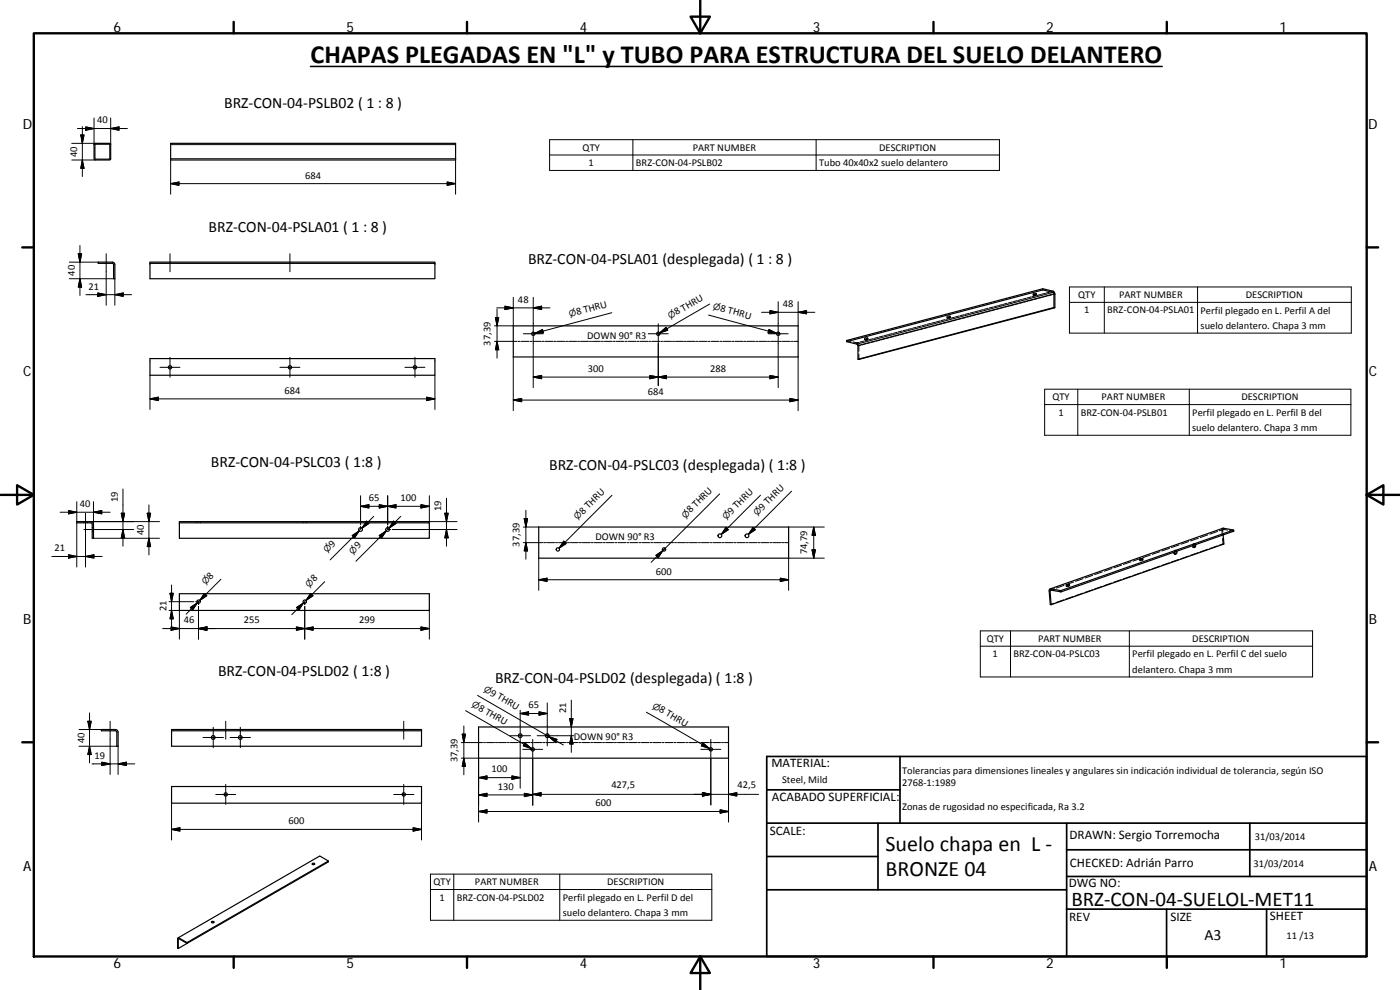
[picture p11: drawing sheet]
<svg xmlns="http://www.w3.org/2000/svg" width="420mm" height="297mm" viewBox="0 0 420 297" stroke-linecap="round" stroke-linejoin="round" font-family="sans-serif">
<g fill="none" stroke="#000" stroke-width=".36">
<path d="M28.4 43.1h4.7v4.8l-4.6 .1-.3-.4zM28.5 43.3h4.5l-.1 4.4h-4.4zM51.2 43h85.5v5h-85.5zM29.5 78.7h4.2l.5 .2 .3 .5v4.2h-.4l-.1-4.5-4.5-.1zM45 79v4.6h85.5v-4.6M45 79h85.5M45 79v-.3h85.5v.3M154 97.8h85.5v9.3h-85.5zM284.2 95.3h1zM310.1 88.5h1l-.7 .1zM313 87l3.2 .8 .1 4.5M313 87v-.4l-58.9 15.6v.3"/>
<path d="M313 87l-58.9 15.5M313 86.6l3 .8 .4 .3 .2 4.7-58.8 15.4h-.3l-.1-4.4-3.3-.9M316.6 92.4l-.3-.1-58.8 15.5M45 107.6h85.5v5h-85.5zM259.5 101.8h1l-.7 .2zM23 156.5h4.3l.5 .2 .3 .5v4.3h-.4l-.1-4.5-4.6-.1zM53.8 156.9v-.4h75.1v.4M53.8 156.9v4.6h75.1v-4.6M53.8 156.9h75.1M161.7 158.1h75v9.4h-75zM370.2 159l-3.2-.5-51.8 18.2M53.8 178.1h75.1v5.1h-75.1z"/>
<path d="M315.1 176.7l3.3 .5v.4l-3.2-.5 .3 4.3h-.3l-.3-4.1zM318.4 177.2l51.8-18.2 .1 .4-51.9 18.2M320 175.5l1-.1-.5 .2zM342.1 167.7l.9 .1-.8 .1zM353 165.4l-.4 .8M353.2 165.4a.46 .46 0 0 1 0 .7 .46 .46 0 0 1-.7-.2v-.3M358.6 163.5l-.4 .8M358.8 163.4a.47 .47 0 0 1 0 .7 .47 .47 0 0 1-.7-.1v-.4M367.1 160.5l.2 2.7-51.8 18.2M30.4 218.9h4.3l.5 .2 .2 .5v4.3h-.3l-.1-4.5-4.6-.1zM51.5 219.3v-.4h75v.4M51.5 219.3v4.6h75v-4.6"/>
<path d="M51.5 219.3h75M143.6 218.1h75v9.4h-75zM51.5 236h75v5h-75zM93.7 259.2v-.1a.36 .36 0 0 1 .5-.1 .36 .36 0 0 1 .2 .4h-.4zM93.7 259.4h.7M98.6 258.3l-2.7-1.4-42.5 24.5M63.5 276.5a.36 .36 0 0 1 .4-.1 .36 .36 0 0 1 .2 .4 .38 .38 0 0 1-.4 .1 .38 .38 0 0 1-.2-.4zM63.5 276.8h.7M53.4 281.5l.2-.1 2.5 1.4v.3l-2.5-1.4-.1 2.9-.2-.1zM56.1 282.8l42.5-24.5v.3l-42.5 24.5M56.1 283.1l-2.6 1.5"/>
<circle cx="51" cy="110.2" r=".5"/>
<circle cx="87" cy="110.2" r=".5"/>
<circle cx="124.5" cy="110.2" r=".49"/>
<circle cx="160" cy="100.2" r=".5"/>
<circle cx="197.6" cy="100.2" r=".5"/>
<circle cx="233.5" cy="100.2" r=".5"/>
<circle cx="108.2" cy="158.9" r=".56"/>
<circle cx="116.3" cy="158.9" r=".57"/>
<circle cx="167.4" cy="164.8" r=".5"/>
<circle cx="199.3" cy="164.8" r=".5"/>
<circle cx="216.1" cy="160.7" r=".56"/>
<circle cx="224.2" cy="160.7" r=".56"/>
<circle cx="59.6" cy="180.5" r=".5"/>
<circle cx="91.5" cy="180.5" r=".5"/>
<circle cx="64" cy="221.3" r=".56"/>
<circle cx="67.7" cy="238.4" r=".5"/>
<circle cx="72.1" cy="221.3" r=".56"/>
<circle cx="121.2" cy="238.4" r=".5"/>
<circle cx="156.1" cy="220.7" r=".56"/>
<circle cx="159.9" cy="224.8" r=".5"/>
<circle cx="164.2" cy="220.7" r=".56"/>
<circle cx="213.3" cy="224.8" r=".5"/>
</g>
<g fill="none" stroke="#000" stroke-width=".3">
<path d="M23.2 38.6h15M24.7 38v15M25.7 38.1l2.5 .5-2.5 .5zM28.2 35.4v8M33.2 35.4v8M33.2 38.6l2.5-.5v1zM21.5 43h7.1M21.5 48h7.1M24.2 40.5h1l-.5 2.5zM24.7 48l.5 2.5h-1zM51.2 43.4h85.5M51.2 55.1l2.5-.5v1z"/>
<path d="M51.2 55.1h85.5M51.2 58.3v-10.7h85.5v10.7M134.2 54.6l2.5 .5-2.5 .5zM164.9 41.9h135v9.2h-135zM164.9 46.5h135M189.9 41.9v9.2M244.9 41.9v9.2M20.8 78.7h8.7M23.5 76.1h1l-.5 2.6zM24 73.7v14.9M31.9 76.1v15.5M51 76.1v5.4"/>
<path d="M87 76.1v5.4M20.8 83.6h13.3M24 83.6l.5 2.5h-1zM25.8 88.4h13.7M29.3 87.9l2.6 .5-2.6 .5zM34.5 83.6v8M34.5 88.4l2.5-.5v1zM148.7 95.3h1l-.5 2.5zM149 92.4h16M149.2 92.8v14.6M151.5 91.9l2.5 .5-2.5 .5zM154 89.2v8.6h-5.6"/>
<path d="M160 92.4l2.5-.5v1zM160 89.2v27.1M183.6 93.8l-23.1 6.2M197.6 97.2v18.5M198 99.9l1.9-1.7 .5 .9zM212.7 94.5l20.4 5.5M213 91.2l-15 8.7M228.5 93.7h16M230.8 98.9l2.3 1.1-2.6-.2zM231.1 93.2l2.4 .5-2.4 .5zM233.5 90.5v25.8M239.5 90.5v7.3"/>
<path d="M239.5 93.7l2.6-.5v1zM269.2 99.7l-1.1 .3M270.7 99.3l-1.2 .3M272.1 99l-1.1 .3M272.7 99.8l-1.2 .3M273.5 98.6l-1.1 .3M274.1 99.4l-1.1 .3M275 98.2l-1.1 .3M275.5 99.1l-1.1 .2M276.4 97.8l-1.1 .3M277 98.7l-1.2 .3M277.9 97.4l-1.2 .3"/>
<path d="M278.4 98.3l-1.1 .3M279.3 97l-1.2 .3M279.9 97.9l-1.2 .3M280.7 96.7l-1.1 .3M281.3 97.5l-1.2 .3M282.2 96.3l-1.2 .3M282.7 97.2l-1.1 .3M283.6 95.9l-1.1 .3M284.2 96.8l-1.2 .3M284.2 94.9v.2M284.2 95.2v.1M284.4 94.8a.41 .41 0 0 1 .5-.1 .41 .41 0 0 1 .3 .3l-.5 .1"/>
<path d="M285 95.5l-1.1 .3M285.2 94.9v.2M285.2 95.2v.1M285.6 96.4l-1.2 .3M286.5 95.2l-1.2 .3M287 96l-1.1 .3M287.9 94.8l-1.1 .3M288.5 95.6l-1.2 .3M289.4 94.4l-1.2 .3M289.9 95.3l-1.2 .3M290.8 94l-1.2 .3M291.3 94.9l-1.1 .3"/>
<path d="M292.2 93.6l-1.1 .4M292.8 94.5l-1.2 .3M293.7 93.3l-1.2 .3M294.2 94.1l-1.2 .3M295.1 92.9l-1.1 .3M295.6 93.7l-1.1 .3M296.5 92.5l-1.1 .3M297.1 93.4l-1.2 .3M298 92.1l-1.2 .3M298.5 93l-1.1 .3M299.4 91.8l-1.2 .3M299.9 92.6l-1.1 .3"/>
<path d="M300.8 91.4l-1.1 .3M301.4 92.2l-1.2 .3M302.2 91l-1.1 .3M302.8 91.9l-1.1 .2M303.7 90.6l-1.1 .3M304.2 91.5l-1.1 .3M305.1 90.2l-1.1 .4M305.7 91.1l-1.2 .3M306.6 89.9l-1.2 .3M307.1 90.7l-1.1 .3M308 89.5l-1.1 .3M308.6 90.3l-1.2 .4"/>
<path d="M309.4 89.1l-1.1 .3M310 90l-1.2 .3M310.1 88.1v.2M310.1 88.4v.1M310.2 88.1v-.1a.41 .41 0 0 1 .5-.1 .41 .41 0 0 1 .3 .3l-.4 .1M310.9 88.8l-1.2 .2M311.1 88.1v.2M311.1 88.4v.1M311.4 89.6l-1.2 .3M312.3 88.4l-1.1 .3M312.9 89.2l-1.2 .3M313.7 88l-1.1 .3"/>
<path d="M314.3 88.8l-1.2 .3M315.2 87.6l-1.2 .3M315.5 87.5l.5-.1v.3l-58.8 15.4M315.7 88.5l-1.1 .3M316 88.4l.6-.2h-.3l-58.7 15.5M321 86.1h84.5v13.8h-84.5zM321 90.7h84.5M331.4 86.1v13.8M359.4 86.1v13.8M45 119.7l2.5-.5v1zM45 119.7h85.5M45 112.6v10.3"/>
<path d="M48 110.2h6M51 107.2v6M84 110.2h6M87 107.2v6M121.5 110.2h6M124.5 107.2v6M128 119.2l2.5 .5-2.5 .5zM130.5 112.6v10.3M148.4 102.4h6.8M149.2 102.4l.5 2.5h-1zM154 107.1v16.1M155.5 102.4h.6"/>
<path d="M156.4 102.4h2.4M157 100.1h6.1M159.1 102.4h.6M160 102.4h2.4M160 113.1l2.5-.5v1zM160 113.1h73.5M160.5 100l2.3-1.1 .3 .9zM162.7 102.4h.6M163.5 102.4h2.4M166.2 102.4h.6M167.1 102.4h2.4M169.8 102.4h.6"/>
<path d="M170.7 102.4h2.3M173.3 102.4h.6M174.2 102.4h2.4M176.9 102.4h.6M177.8 102.4h2.4M180.5 102.4h.6M181.4 102.4h2.3M184 102.4h.6M184.9 102.4h2.4M187.6 102.4h.6M188.5 102.4h2.4M191.1 102.4h.7"/>
<path d="M192 102.4h2.4M194.6 100.1h5.9M194.7 102.4h.6M195 112.6l2.6 .5-2.6 .5zM195.6 102.4h2.4M197.6 113.1l2.4-.5v1zM198.3 102.4h.6M199.2 102.4h2.3M201.8 102.4h.6M202.7 102.4h2.4M205.4 102.4h.6M206.3 102.4h2.4"/>
<path d="M209 102.4h.6M209.9 102.4h2.3M212.5 102.4h.6M213.4 102.4h2.4M216.1 102.4h.6M217 102.4h2.4M219.7 102.4h.6M220.5 102.4h2.4M223.2 102.4h.6M224.1 102.4h2.4M226.8 102.4h.6M227.7 102.4h2.3"/>
<path d="M230.3 102.4h.6M230.6 100.1h5.9M231.1 112.6l2.4 .5-2.4 .5zM231.2 102.4h2.4M233.9 102.4h.6M234.8 102.4h2.4M237.1 119.5l2.4 .5-2.4 .5zM237.5 102.4h.6M238.4 102.4h1.1M239.5 107.1v16.1M254.1 102.2l1.3 .2M256 102.6l1.2 .3"/>
<path d="M257.2 102.9l.3 .2M257.2 102.9v.1M257.7 103.7h.1M257.7 103.4l.1 .3M257.8 103.7v1.7M257.8 106.2v1.6M257.8 102.7l-.6 .2M258.3 103.6l-.5 .1M259.2 102.4l-1.1 .3M259.5 101.5v.1M259.5 101.7v.1M259.6 101.4l.9 .1-.5 .1"/>
<path d="M259.8 103.2l-1.2 .3M260.5 101.5v.1M260.5 101.7v.1M260.7 102l-1.2 .3M261.2 102.8l-1.2 .3M262.1 101.6l-1.2 .3M262.6 102.5l-1.1 .2M263.5 101.2l-1.1 .3M264 102.1l-1.1 .3M264.9 100.8l-1.1 .3M265.5 101.7l-1.1 .3M266.4 100.5l-1.2 .3"/>
<path d="M266.9 101.3l-1.1 .3M267.8 100.1l-1.1 .3M268.4 100.9l-1.2 .3M269.8 100.6l-1.1 .3M271.2 100.2l-1.1 .3M313.5 116.8h91.9v13.8h-91.9zM323.5 116.8v13.8M356.9 116.8v13.8M154 120l2.6-.5v1zM154 120h85.5M313.5 121.4h91.9M18 153.7h15.1"/>
<path d="M20.6 153.2l2.4 .5-2.4 .5zM23 150.5v6M23 156.9v13.2M25.2 158.9h14.9M25.2 156.5v.1M25.2 156.8v.1M25.7 154v16.1M26.2 156.5v.1M26.2 156.8v.1M27.3 156.5h20.6M27.7 158.3h.1M27.7 159.4h.1"/>
<path d="M27.9 158.3h.2M27.9 159.4h.2M28.1 153.7l2.4-.5v1zM28.1 150.5v6.7M36.4 154h1l-.5 2.5zM36.9 158.9l.5 2.5h-1zM36.9 146.7v17.2M44.2 154h1l-.5 2.5zM44.7 151.5v15M59.1 156.5v.1M59.1 156.8v.1M60.1 156.5v.1"/>
<path d="M60.1 156.8v.1M91 156.5v.1M91 156.8v.1M92 156.5v.1M92 156.8v.1M108.2 148.7v8.8M108.2 157.9v1M108.2 151.9l2.5-.5v1zM108.2 151.9h20.7M110 156.4l.7 .7-2.1 1.4zM112.2 154.9l-3.6 3.6M113.8 151.4l2.5 .5-2.5 .5z"/>
<path d="M116.3 148.7v8.8M116.3 157.9v1h1M116.3 151.9l2.5-.5v1zM117.7 158.9h19.5M118.1 156.4l.8 .7-2.2 1.4zM120.3 154.9l-3.6 3.6M126.3 151.4l2.6 .5-2.6 .5zM128.9 148.7v8.5M128.9 156.5h8.3M133.5 154h1l-.5 2.5zM134 149.5v14.4M134 158.9l.5 2.5h-1z"/>
<path d="M157.1 158.1h4.6M157.3 155.6h1l-.5 2.5zM157.8 153.1v14.7M183.7 148.6l-15.9 15.9M216 148.2l-17 17M217.9 158.2l.7 .7-2.1 1.4zM226 158.2l.7 .7-2.1 1.4zM228.2 148.6l-11.7 11.7M236.7 158.1h10.7M237.5 147.4l-12.9 12.9M244.2 158.1v9.4M244.2 158.1l.5 2.5h-1z"/>
<path d="M365.4 159.4l-2.3 .9M366.7 158.9l.1 1.8M367 158.5l-.2 .1M367 159v.6M367.1 158.9l1.3 .1M367.1 158.8l-1.1 .5M369 159.2l1.3 .2M15.5 167h15.2M20.6 166.5l2.4 .5-2.4 .4zM25.7 167l2.5-.5v.9zM28.1 161.5h19.8M44.7 161.5l.5 2.5h-1z"/>
<path d="M51 178h1l-.5 2.5zM51.5 175.5v12.7M61.4 178.1l.7 .7-2.2 1.4zM66.3 173.8l-6.4 6.4 1.8-1.8M93.2 178.1l.7 .7-2.1 1.4zM97.4 174.5l-5.6 5.7 1.8-1.8M105.7 160.7l2.1-1.4-1.4 2.1zM106 161l1.8-1.7-8.7 8.7M113.8 160.7l2.1-1.4-1.4 2.1zM114.2 161l1.7-1.7-9.1 9.1M157.8 162.8l.5 2.5h-1zM161.7 167.5v9.6"/>
<path d="M161.7 173.9l2.5-.4v1zM161.7 173.9h75M162.9 162.8h-5.8M163.2 162.8h.6M164.1 162.8h2.3M166.7 162.8h.6M167.6 162.8h2.4M169.2 162.4l.7 .7-2.1 1.4zM170.3 162.8h.6M171.2 162.8h2.4M173.9 162.8h.6M174.8 162.8h2.4"/>
<path d="M177.5 162.8h.5M178.3 162.8h2.4M181 162.8h.6M181.9 162.8h2.4M184.6 162.8h.6M185.5 162.8h2.4M188.2 162.8h.6M189.1 162.8h2.3M191.7 162.8h.7M192.6 162.8h2.4M195.3 162.8h.6M196.2 162.8h2.4"/>
<path d="M196.8 166.6l2.2-1.4-1.5 2.1zM198.9 162.8h.6M199.7 164.5l-4.3 4.2M199.8 162.8h2.4M202.4 162.8h.6M203.3 162.8h2.4M206 162.8h.6M206.9 162.8h2.4M209.6 162.8h.6M210.5 162.8h2.4M213.2 162.8h.6M214.1 162.8h2.4"/>
<path d="M216.7 162.8h.6M217.6 162.8h2.4M220.3 162.8h.6M221.2 162.8h2.4M223.9 162.8h.6M224.8 162.8h2.3M227.4 162.8h.7M228.3 162.8h2.4M231 162.8h.6M231.9 162.8h2.4M234.2 173.5l2.5 .4-2.5 .6zM234.6 162.8h.6"/>
<path d="M235.5 162.8h1.2M243.7 165h1l-.5 2.5zM247.4 167.5h-10.7v9.6M316.4 176.7l-1.1 .4M319.2 180l-2.3 .8M319.3 175.6l-2.3 .8M320 175.5v.2M320 175.8v.1M320.5 175.7l-.5 .2h.9M321 175.5v.1M321 175.7v.1M322.1 179l-2.3 .8"/>
<path d="M322.2 174.6l-2.3 .8M325 178l-2.3 .8M325.1 173.6l-2.3 .8M327.9 177l-2.3 .8M328 172.6l-2.3 .8M330.8 175.9l-2.3 .8M330.8 171.6l-2.3 .8M333.6 174.9l-2.3 .8M333.7 170.6l-2.3 .8M336.5 173.9l-2.3 .8M336.6 169.6l-2.3 .8M339.4 172.9l-2.3 .8"/>
<path d="M339.5 168.6l-2.3 .8M342 167.8v.1M342 168l.1 .2M342.3 171.9l-2.3 .8M342.3 167.6l-2.2 .7M342.6 168l-.5 .2h.8M343 168l.1 .1M343 167.7v.1M345.2 170.9l-2.4 .8M345.2 166.5l-2.3 .8M348 169.9l-2.3 .8M348.1 165.5l-2.3 .8"/>
<path d="M350.9 168.8l-2.3 .9M351 164.5l-2.3 .8M352.2 165.8l.2 .4h.2M352.5 165.2l.2-.1 .3 .3M352.5 166.2h.1M352.6 165.3l-.1 .3M352.6 166.3h.2M352.7 165.1h.1M352.9 165.1l.3 .3M353.8 167.9l-2.3 .8M353.9 163.5l-2.3 .8M356.7 166.8l-2.3 .9"/>
<path d="M356.7 162.5l-2.3 .8M357.8 163.8l.2 .4 .2 .1M358.1 163.2h.2l.3 .3M358.1 164.3h.1M358.2 163.3l-.1 .3M358.3 164.3h.1M358.3 163.2h.1M358.5 163.2l.3 .2M359.6 165.8l-2.4 .8M359.6 161.5l-2.3 .8M362.4 164.8l-2.3 .8M362.5 160.5l-2.3 .8"/>
<path d="M365.3 163.8l-2.3 .8M366.9 161.6l.2 1.6-1.2 .4M367.1 160v.5M367.1 163.2h.1M367.2 163.2h.1M48.8 188.6h80.1M50.7 180.5h7.5M50.7 183.2h3.1v8.6M51.3 188.1l2.5 .5-2.5 .5zM51.5 183.2l.5 2.5h-1zM57.1 182.3l2.1-1.4-1.4 2.1zM58.7 180.5h.9v.9"/>
<path d="M59.2 180.9l-3.3 3.4M59.6 188.6l2.5-.5v1zM59.6 181.9v9.9M89 188.1l2.4 .5-2.4 .5zM89 182.3l2.1-1.4-1.4 2.1zM91.1 180.9l-3.5 3.5M91.4 181.9v9.9M91.4 188.6l2.6-.5v1zM91.4 180.5v.9M126.3 188.1l2.6 .5-2.6 .5zM128.9 183.2v8.6M294.2 189.3h99.7v13.8h-99.7z"/>
<path d="M294.2 193.9h99.7M303.3 189.3v13.8M316.3 181l-1.1 .4M338.9 189.3v13.8M23.7 218.9h6.7M26.4 216.4h1l-.5 2.5zM26.9 213.9v15M33.1 216.4v16M64 218.2v6.1M67.7 216.4v5.4M72.1 218.2v6.1M121.2 216.4v5.4"/>
<path d="M139.2 217.8v14.7M139.7 213.2l19.8 11.4M143.3 208.7l21.4 12.3M156.1 213.1v23.4M156.1 214.1l2.5-.5v1zM156.1 214.1h8.1M161.8 213.6l2.4 .5-2.4 .5zM164.2 210.9v12.9M171 215.6h1l-.5 2.5zM171.5 210.1v15.6M194 213.7l18.9 10.9M23.7 223.9h11.4"/>
<path d="M26.9 223.9l.5 2.5h-1zM27.6 229.2h12.8M30.6 228.7l2.5 .5-2.5 .5zM35.4 223.9v8.5M35.4 229.2l2.5-.5v1zM60.9 221.3h6.2M64.8 238.4h5.9M67.7 235.4v6M69.1 221.3h6.1M118.2 238.4h6M121.2 235.4v6M138.4 222.8h6.4"/>
<path d="M138.4 227.5h5.2v19.2M138.7 220.3h1l-.5 2.5zM139.2 227.5l.5 2.5h-1zM143.6 238.5l2.5-.5v1zM143.6 233.3l2.5-.5v1zM143.6 238.5h16.3M143.6 233.3h12.5M145.1 222.8h.6M146 222.8h2.4M148.7 222.8h.6M149.6 222.8h2.4M152.3 222.8h.6"/>
<path d="M153.1 220.7h6.1M153.2 222.8h2.3M153.6 232.8l2.5 .5-2.5 .5zM155.8 222.8h.6M156.7 222.8h2.4M156.9 224.8h6M157.4 238l2.5 .5-2.5 .5zM157.5 222.9l2 1.7-2.5-.8zM159.4 222.8h.6M159.9 238.3l2.5-.5v1zM159.9 238.3h67.8M159.9 221.8v19.9"/>
<path d="M160.3 222.8h2.4M161.2 220.7h11M163 222.8h.6M163.8 220.5l.9 .5M163.9 222.8h2.4M164.7 221l4.4 2.5M164.7 221l2.4 .8-.4 .9zM166.5 222.8h.6M167.4 222.8h2.4M170.1 222.8h.6M171 222.8h2.4M171.5 220.7l.5 2.5h-1z"/>
<path d="M173.7 222.8h.6M174.6 222.8h2.3M177.3 222.8h.6M178.1 222.8h2.4M180.8 222.8h.6M181.7 222.8h2.4M184.4 222.8h.6M185.3 222.8h2.4M188 222.8h.6M188.9 222.8h2.4M191.5 222.8h.6M192.4 222.8h2.4"/>
<path d="M195.1 222.8h.6M196 222.8h2.4M198.7 222.8h.6M199.6 222.8h2.4M202.3 222.8h.6M203.2 222.8h2.3M205.8 222.8h.6M206.7 222.8h2.4M209.4 222.8h.6M210.3 222.8h2.4M210.3 224.8h6M210.8 237.8l2.5 .5-2.5 .5z"/>
<path d="M211 222.9l1.9 1.7-2.4-.8zM213 222.8h.6M213.3 221.8v19.7M213.9 222.8h2.3M216.5 222.8h.6M217.4 222.8h1.2M218.6 227.5v19.2M218.6 238.3l2.5-.5v1zM51.5 241v11M51.5 248.9l2.5-.6v1.1zM51.5 248.9h75M124 248.3l2.5 .6-2.5 .5z"/>
<path d="M126.5 241v11M143.6 243.5l2.5-.5v1zM143.6 243.5h75M216.1 243l2.5 .5-2.5 .5zM129.2 262.3h84.4v13.8h-84.4zM129.2 266.9h84.4M136.2 262.3v13.8M168 262.3v13.8"/>
</g>
<g fill="none" stroke="#000" stroke-width=".71">
<path d="M10.1 10h400.1v277h-400.1zM70.1 6.6v3.4M140.2 6.6v3.4M207.3 5h5.8l-2.9 5zM210.2 0v10M280.2 6.6v3.4M350.2 6.6v3.4M6.7 74.2h3.4M410.2 74.2h3.4M.2 148.5h9.9M5.1 145.6l5 2.9-5 2.9zM410.2 148.5l5-2.9v5.8z"/>
<path d="M410.2 148.5h9.9M6.7 222.7h3.4M410.2 222.7h3.4M70.1 287v3.4M140.2 287v3.4M210.2 287l2.9 5h-5.8zM210.2 287v10M280.2 287v3.4M350.2 287v3.4"/>
</g>
<g fill="none" stroke="#000" stroke-width=".51">
<path d="M230.1 237h40M270.1 227v20M410.2 227h-180.1v60h180v-60M230.1 257h33.4M230.1 247h180M263.5 247v20M320.1 255h90M320.1 247v40M375.1 247v16M230.1 267h90M320.1 272.8h90M320.1 263h90"/>
<path d="M350.1 272.8v14.2M380.1 272.8v14.2"/>
</g>
<path d="M93.2 19.9h255.6" fill="none" stroke="#000" stroke-width=".46"/>
<g fill="#000" stroke="#000" stroke-width=".3">
<path d="M25.7 38.1l2.5 .5-2.5 .5zM33.2 38.6l2.5-.5v1zM24.2 40.5h1l-.5 2.5zM24.7 48l.5 2.5h-1zM51.2 55.1l2.5-.5v1zM134.2 54.6l2.5 .5-2.5 .5zM23.5 76.1h1l-.5 2.6zM24 83.6l.5 2.5h-1zM29.3 87.9l2.6 .5-2.6 .5zM34.5 88.4l2.5-.5v1zM148.7 95.3h1l-.5 2.5zM151.5 91.9l2.5 .5-2.5 .5z"/>
<path d="M160 92.4l2.5-.5v1zM160.5 100l2.3-1.1 .3 .9zM198 99.9l1.9-1.7 .5 .9zM230.8 98.9l2.3 1.1-2.6-.2zM231.1 93.2l2.4 .5-2.4 .5zM239.5 93.7l2.6-.5v1zM45 119.7l2.5-.5v1zM149.2 102.4l.5 2.5h-1zM154 120l2.6-.5v1zM160 113.1l2.5-.5v1zM195 112.6l2.6 .5-2.6 .5zM197.6 113.1l2.4-.5v1z"/>
<path d="M231.1 112.6l2.4 .5-2.4 .5zM128 119.2l2.5 .5-2.5 .5zM237.1 119.5l2.4 .5-2.4 .5zM20.6 153.2l2.4 .5-2.4 .5zM28.1 153.7l2.4-.5v1zM36.4 154h1l-.5 2.5zM44.2 154h1l-.5 2.5zM110 156.4l.7 .7-2.1 1.4zM108.2 151.9l2.5-.5v1zM113.8 151.4l2.5 .5-2.5 .5zM118.1 156.4l.8 .7-2.2 1.4zM116.3 151.9l2.5-.5v1z"/>
<path d="M126.3 151.4l2.6 .5-2.6 .5zM133.5 154h1l-.5 2.5zM157.3 155.6h1l-.5 2.5zM217.9 158.2l.7 .7-2.1 1.4zM226 158.2l.7 .7-2.1 1.4zM20.6 166.5l2.4 .5-2.4 .4zM25.7 167l2.5-.5v.9zM36.9 158.9l.5 2.5h-1zM44.7 161.5l.5 2.5h-1zM51 178h1l-.5 2.5zM61.4 178.1l.7 .7-2.2 1.4zM93.2 178.1l.7 .7-2.1 1.4z"/>
<path d="M105.7 160.7l2.1-1.4-1.4 2.1zM113.8 160.7l2.1-1.4-1.4 2.1zM134 158.9l.5 2.5h-1zM157.8 162.8l.5 2.5h-1zM161.7 173.9l2.5-.4v1zM169.2 162.4l.7 .7-2.1 1.4zM196.8 166.6l2.2-1.4-1.5 2.1zM234.2 173.5l2.5 .4-2.5 .6zM243.7 165h1l-.5 2.5zM244.2 158.1l.5 2.5h-1zM51.3 188.1l2.5 .5-2.5 .5zM51.5 183.2l.5 2.5h-1z"/>
<path d="M57.1 182.3l2.1-1.4-1.4 2.1zM59.6 188.6l2.5-.5v1zM89 188.1l2.4 .5-2.4 .5zM89 182.3l2.1-1.4-1.4 2.1zM91.4 188.6l2.6-.5v1zM126.3 188.1l2.6 .5-2.6 .5zM26.4 216.4h1l-.5 2.5zM156.1 214.1l2.5-.5v1zM161.8 213.6l2.4 .5-2.4 .5zM171 215.6h1l-.5 2.5zM26.9 223.9l.5 2.5h-1zM30.6 228.7l2.5 .5-2.5 .5z"/>
<path d="M35.4 229.2l2.5-.5v1zM138.7 220.3h1l-.5 2.5zM139.2 227.5l.5 2.5h-1zM143.6 238.5l2.5-.5v1zM143.6 233.3l2.5-.5v1zM153.6 232.8l2.5 .5-2.5 .5zM157.5 222.9l2 1.7-2.5-.8zM157.4 238l2.5 .5-2.5 .5zM159.9 238.3l2.5-.5v1zM164.7 221l2.4 .8-.4 .9zM171.5 220.7l.5 2.5h-1zM211 222.9l1.9 1.7-2.4-.8z"/>
<path d="M210.8 237.8l2.5 .5-2.5 .5zM218.6 238.3l2.5-.5v1zM51.5 248.9l2.5-.6v1.1zM124 248.3l2.5 .6-2.5 .5zM143.6 243.5l2.5-.5v1zM216.1 243l2.5 .5-2.5 .5z"/>
</g>
<text font-size="7.9" x="93.2" y="18.8">CHAPAS PLEGADAS EN &quot;L&quot; y TUBO PARA ESTRUCTURA DEL SUELO DELANTERO</text>
<g font-size="6.6">
<text x="265.8" y="255.2">Suelo chapa en L ‐</text>
<text x="265.8" y="262.8">BRONZE 04</text>
</g>
<text font-size="6.3" x="321.5" y="271.9">BRZ‐CON‐04‐SUELOL‐MET11</text>
<g font-size="4.7">
<text x="67.3" y="32.5">BRZ‐CON‐04‐PSLB02 ( 1 : 8 )</text>
<text x="62.6" y="69.5">BRZ‐CON‐04‐PSLA01 ( 1 : 8 )</text>
<text x="158.5" y="79.1">BRZ‐CON‐04‐PSLA01 (desplegada) ( 1 : 8 )</text>
<text x="63.3" y="140.1">BRZ‐CON‐04‐PSLC03 ( 1:8 )</text>
<text x="164.8" y="140.9">BRZ‐CON‐04‐PSLC03 (desplegada) ( 1:8 )</text>
<text x="65.4" y="202.9">BRZ‐CON‐04‐PSLD02 ( 1:8 )</text>
<text x="148.6" y="204.8">BRZ‐CON‐04‐PSLD02 (desplegada) ( 1:8 )</text>
<text x="361.5" y="282">A3</text>
</g>
<g font-size="4.2">
<text x="34" y="9.6">6</text>
<text x="104" y="9.6">5</text>
<text x="174" y="9.6">4</text>
<text x="244" y="9.6">3</text>
<text x="314" y="9.6">2</text>
<text x="384" y="9.6">1</text>
<text x="6.8" y="38.7">D</text>
<text x="410.6" y="38.7">D</text>
<text x="7" y="112.9">C</text>
<text x="410.8" y="112.9">C</text>
<text x="7" y="187.1">B</text>
<text x="410.8" y="187.1">B</text>
<text x="7" y="261.3">A</text>
<text x="410.8" y="261.3">A</text>
<text x="34" y="290.4">6</text>
<text x="104" y="290.4">5</text>
<text x="174" y="290.4">4</text>
<text x="244" y="290.4">3</text>
<text x="314" y="290.4">2</text>
<text x="384" y="290.4">1</text>
</g>
<g font-size="3.9">
<text x="231.5" y="230.3">MATERIAL:</text>
<text x="231.6" y="240.4">ACABADO SUPERFICIAL:</text>
<text x="231.1" y="250.6">SCALE:</text>
<text x="321" y="251.9">DRAWN: Sergio Torremocha</text>
<text x="321.1" y="260.3">CHECKED: Adrián Parro</text>
<text x="320.8" y="266.2">DWG NO:</text>
<text x="381.1" y="275.9">SHEET</text>
<text x="320.9" y="276.2">REV</text>
<text x="351.2" y="276.3">SIZE</text>
</g>
<g font-size="3.1">
<text x="29.1" y="37">40</text>
<text x="23.2" y="47.1" transform="rotate(-90 23.2 47.1)">40</text>
<text x="174.8" y="45.2">QTY</text>
<text x="207.9" y="45.2">PART NUMBER</text>
<text x="263.8" y="45.2">DESCRIPTION</text>
<text x="91.6" y="53.6">684</text>
<text x="176.6" y="49.8">1</text>
<text x="190.8" y="49.8">BRZ‐CON‐04‐PSLB02</text>
<text x="245.8" y="49.9">Tubo 40x40x2 suelo delantero</text>
<text x="22.4" y="82.7" transform="rotate(-90 22.4 82.7)">40</text>
<text x="26.6" y="86.9">21</text>
<text x="323.6" y="89.4">QTY</text>
<text x="335.8" y="89.4">PART NUMBER</text>
<text x="373.9" y="89.4">DESCRIPTION</text>
<text x="155.5" y="90.8">48</text>
<text x="173.2" y="94.5" transform="rotate(-15 173.2 94.5)">8 THRU</text>
<text x="203.1" y="94.6" transform="rotate(-30 203.1 94.6)">8 THRU</text>
<text x="216.1" y="93.4" transform="rotate(15 216.1 93.4)">8 THRU</text>
<text x="234.9" y="92.1">48</text>
<text x="325.4" y="94">1</text>
<text x="332.3" y="94">BRZ‐CON‐04‐PSLA01</text>
<text x="360.3" y="94.1">Perfil plegado en L. Perfil A del</text>
<text x="176.2" y="101.6">DOWN 90° R3</text>
<text x="360.3" y="98.7">suelo delantero. Chapa 3 mm</text>
<text x="147.2" y="103.7" transform="rotate(-90 147.2 103.7)">37,39</text>
<text x="176.4" y="111.6">300</text>
<text x="213.2" y="111.6">288</text>
<text x="85.4" y="118.1">684</text>
<text x="194.4" y="118.5">684</text>
<text x="315.9" y="120.1">QTY</text>
<text x="317.7" y="124.7">1</text>
<text x="324.3" y="124.7">BRZ‐CON‐04‐PSLB01</text>
<text x="330.6" y="120.1">PART NUMBER</text>
<text x="357.8" y="124.8">Perfil plegado en L. Perfil B del</text>
<text x="372.6" y="120.1">DESCRIPTION</text>
<text x="357.8" y="129.4">suelo delantero. Chapa 3 mm</text>
<text x="23.9" y="152.1">40</text>
<text x="35.4" y="150.6" transform="rotate(-90 35.4 150.6)">19</text>
<text x="110.7" y="150.4">65</text>
<text x="120.2" y="150.4">100</text>
<text x="132.4" y="153.4" transform="rotate(-90 132.4 153.4)">19</text>
<text x="175" y="154.5" transform="rotate(-45 175 154.5)">8 THRU</text>
<text x="207.3" y="154" transform="rotate(-45 207.3 154)">8 THRU</text>
<text x="219.5" y="154.4" transform="rotate(-45 219.5 154.4)">9 THRU</text>
<text x="228.8" y="153.2" transform="rotate(-45 228.8 153.2)">9 THRU</text>
<text x="43.1" y="160.6" transform="rotate(-90 43.1 160.6)">40</text>
<text x="178.7" y="162">DOWN 90° R3</text>
<text x="16.3" y="165.4">21</text>
<text x="99.8" y="164.4" transform="rotate(-45 99.8 164.4)">9</text>
<text x="107.5" y="164.8" transform="rotate(-45 107.5 164.8)">9</text>
<text x="155.9" y="164" transform="rotate(-90 155.9 164)">37,39</text>
<text x="242.2" y="166.4" transform="rotate(-90 242.2 166.4)">74,79</text>
<text x="196.8" y="172.4">600</text>
<text x="63.2" y="174" transform="rotate(-45 63.2 174)">8</text>
<text x="94.4" y="174.8" transform="rotate(-45 94.4 174.8)">8</text>
<text x="50" y="183.4" transform="rotate(-90 50 183.4)">21</text>
<text x="55.1" y="187">46</text>
<text x="73.1" y="187">255</text>
<text x="107.7" y="187">299</text>
<text x="296.1" y="192.6">QTY</text>
<text x="297.9" y="197.2">1</text>
<text x="304.1" y="197.2">BRZ‐CON‐04‐PSLC03</text>
<text x="311.5" y="192.6">PART NUMBER</text>
<text x="339.8" y="197.3">Perfil plegado en L. Perfil C del suelo</text>
<text x="357.8" y="192.6">DESCRIPTION</text>
<text x="339.8" y="201.9">delantero. Chapa 3 mm</text>
<text x="146.9" y="208.4" transform="rotate(30 146.9 208.4)">9 THRU</text>
<text x="143.4" y="212.9" transform="rotate(30 143.4 212.9)">8 THRU</text>
<text x="158.6" y="212.5">65</text>
<text x="170" y="214" transform="rotate(-90 170 214)">21</text>
<text x="197.6" y="213.4" transform="rotate(30 197.6 213.4)">8 THRU</text>
<text x="172.2" y="222">DOWN 90° R3</text>
<text x="25.3" y="223" transform="rotate(-90 25.3 223)">40</text>
<text x="28.4" y="227.6">19</text>
<text x="137.3" y="228.7" transform="rotate(-90 137.3 228.7)">37,39</text>
<text x="147.5" y="231.7">100</text>
<text x="270.7" y="232.2">Tolerancias para dimensiones lineales y angulares sin indicación individual de tolerancia, según ISO</text>
<text x="149.4" y="236.9">130</text>
<text x="183.5" y="236.4">427,5</text>
<text x="221.3" y="236.4">42,5</text>
<text x="234.7" y="234.9">Steel, Mild</text>
<text x="270.7" y="235.8">2768‐1:1989</text>
<text x="178.8" y="241.9">600</text>
<text x="270.7" y="243">Zonas de rugosidad no especificada, Ra 3.2</text>
<text x="86.6" y="247.3">600</text>
<text x="376.6" y="252">31/03/2014</text>
<text x="376.2" y="260.1">31/03/2014</text>
<text x="130.1" y="265.6">QTY</text>
<text x="142.5" y="265.6">PART NUMBER</text>
<text x="182.2" y="265.6">DESCRIPTION</text>
<text x="131.9" y="270.2">1</text>
<text x="137.1" y="270.2">BRZ‐CON‐04‐PSLD02</text>
<text x="168.9" y="270.2">Perfil plegado en L. Perfil D del</text>
<text x="168.9" y="274.9">suelo delantero. Chapa 3 mm</text>
<text x="386" y="281.6">11 /13</text>
</g>
<g font-size="2.6">
<text x="171" y="95.1" transform="rotate(-15 171 95.1)">⌀</text>
<text x="201.1" y="95.8" transform="rotate(-30 201.1 95.8)">⌀</text>
<text x="213.9" y="92.8" transform="rotate(15 213.9 92.8)">⌀</text>
<text x="205.7" y="155.6" transform="rotate(-45 205.7 155.6)">⌀</text>
<text x="217.9" y="156" transform="rotate(-45 217.9 156)">⌀</text>
<text x="227.2" y="154.8" transform="rotate(-45 227.2 154.8)">⌀</text>
<text x="173.4" y="156" transform="rotate(-45 173.4 156)">⌀</text>
<text x="98.2" y="166" transform="rotate(-45 98.2 166)">⌀</text>
<text x="105.9" y="166.4" transform="rotate(-45 105.9 166.4)">⌀</text>
<text x="61.6" y="175.6" transform="rotate(-45 61.6 175.6)">⌀</text>
<text x="92.8" y="176.3" transform="rotate(-45 92.8 176.3)">⌀</text>
<text x="145" y="207.3" transform="rotate(30 145 207.3)">⌀</text>
<text x="141.4" y="211.8" transform="rotate(30 141.4 211.8)">⌀</text>
<text x="195.7" y="212.3" transform="rotate(30 195.7 212.3)">⌀</text>
</g>
</svg>
